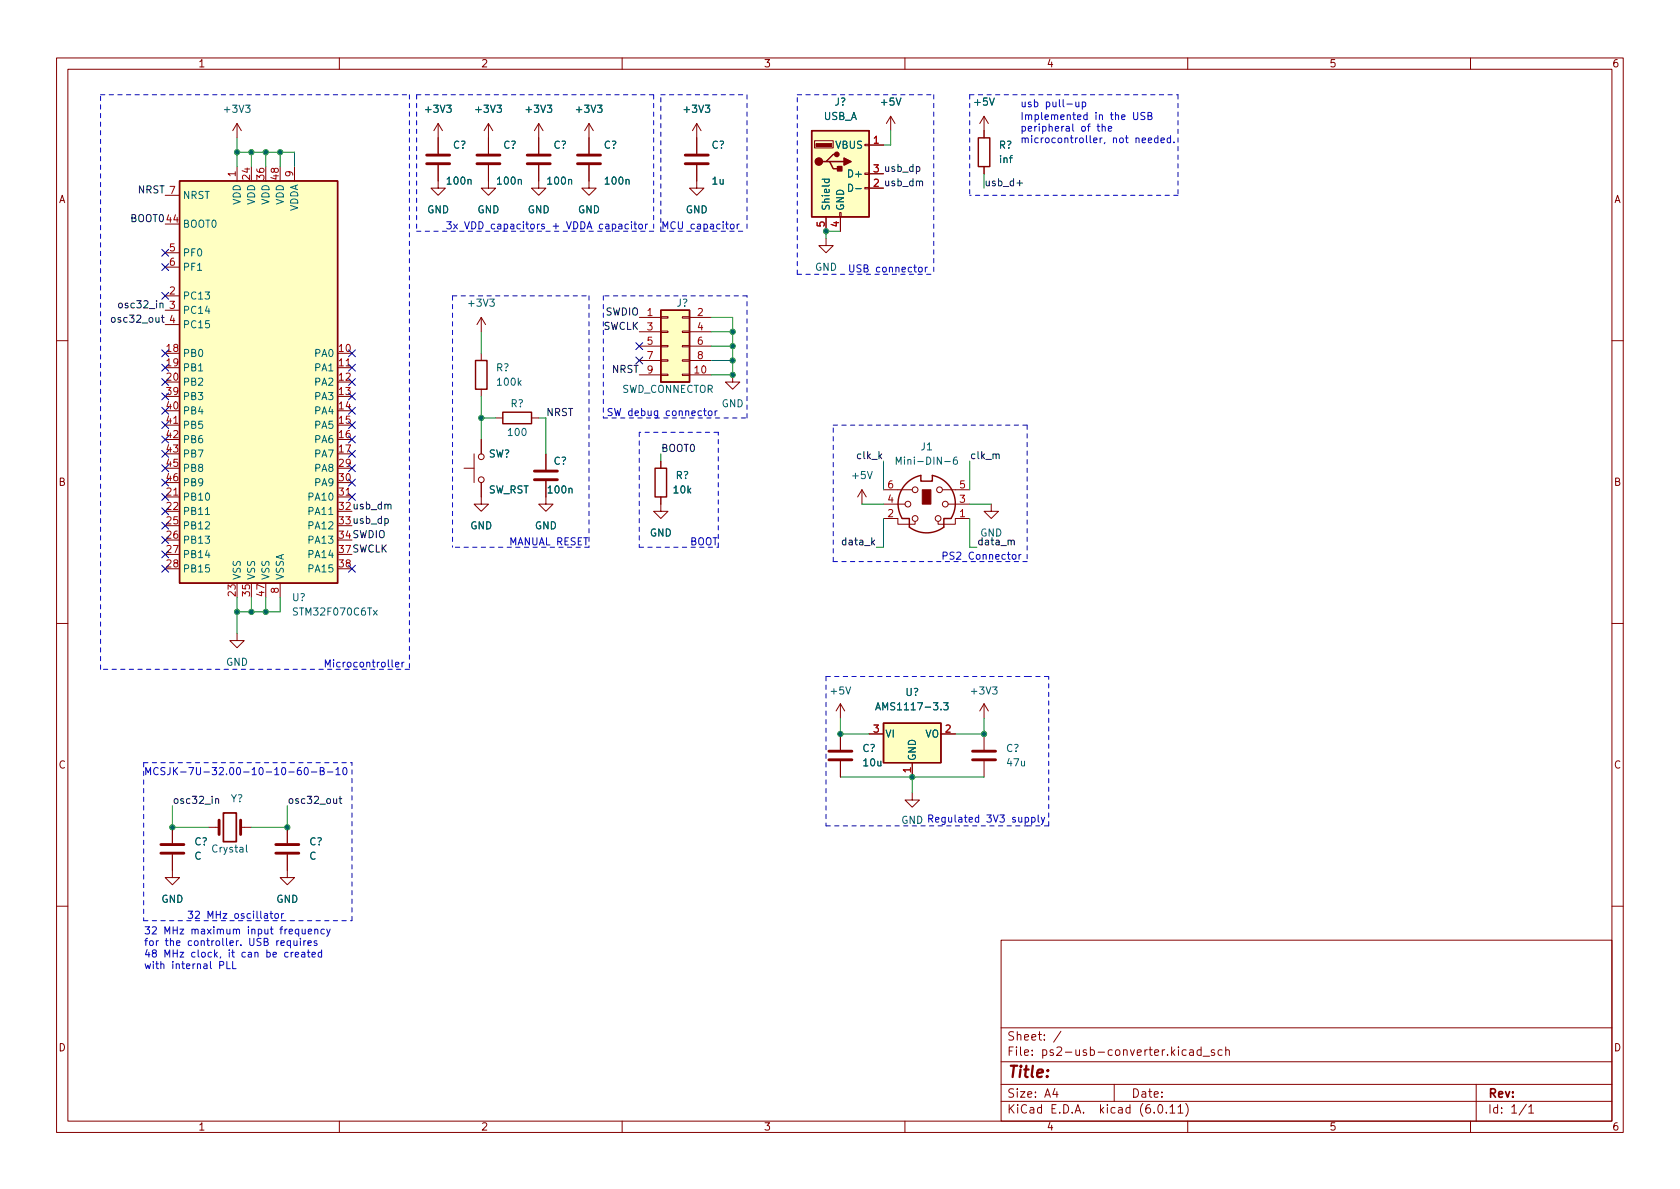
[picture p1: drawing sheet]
<svg xmlns="http://www.w3.org/2000/svg" width="297mm" height="210mm" viewBox="0 0 297 210" stroke-linecap="round" stroke-linejoin="round" font-family="sans-serif">
<g fill="none" stroke="#840000" stroke-width=".18">
<path d="M10 10.2h277v190.1h-277zM12 12.2h273v186.1h-273zM60 10.2v2M110 10.2v2M160 10.2v2M210 10.2v2M260 10.2v2M29.2 39.6h2.5M29.2 34.5h2.5M41.9 21.8v2.6M41.9 29.5v2.5M41.9 21.8l-.8 1.3"/>
<path d="M41.9 21.8l.8 1.3M44.4 29.5v2.5M47 29.5v2.5M49.5 29.5v2.5M52.1 29.5v2.5M77.5 29.2v4.1h1.2l-1.2 1.2-1.3-1.2h1.3M77.5 21.8v5.4M77.5 21.8l-.8 1.3M77.5 21.8l.7 1.3M86.4 29.2v4.1h1.2l-1.2 1.2-1.3-1.2h1.3M86.4 21.8v5.4M86.4 21.8l-.8 1.3"/>
<path d="M86.4 21.8l.7 1.3M95.2 29.2v4.1h1.3l-1.3 1.2-1.2-1.2h1.2M95.2 21.8l-.7 1.3M95.2 21.8v5.4M95.2 21.8l.8 1.3M104.1 29.2v4.1h1.3l-1.3 1.2-1.2-1.2h1.2M104.1 21.8v5.4M104.1 21.8l-.7 1.3M104.1 21.8l.8 1.3M123.2 29.2v4.1h1.3l-1.3 1.2-1.3-1.2h1.3M123.2 21.8v5.4M123.2 21.8l-.8 1.3"/>
<path d="M123.2 21.8l.8 1.3M144 24.9h3.3v1.3h-3.3zM146 38.3v2.6M148.5 37.6h.2v.7h-.2zM148.6 38.3v2.6M152.9 33.1h.8v.3h-.8zM152.9 30.6h.8v.3h-.8zM152.9 25.5h.8v.3h-.8zM153.7 25.6h2.5M153.7 33.3h2.5M153.7 30.7h2.5M157.5 20.6l-.8 1.2"/>
<path d="M157.5 20.6v2.5M157.5 20.6l.7 1.2M174 20.6l-.8 1.2M174 20.6v3.8M174 29.5v1.2M174 20.6l.8 1.2M29.2 52.3h2.5M29.2 54.9h2.5M29.2 57.4h2.5M29.2 44.7h2.5M29.2 47.2h2.5M85.1 56.1v2.6"/>
<path d="M85.1 56.1l-.8 1.3M85.1 56.1l.8 1.3M113 56.1h3.8M113 58.7h3.8M116.8 58.5h1.3v.3h-1.3zM116.8 56h1.3v.3h-1.3zM120.6 58.5h1.3v.3h-1.3zM120.6 56h1.3v.3h-1.3zM121.9 56.1h3.8M121.9 58.7h3.8M146 42.2v1.2h1.3l-1.3 1.3-1.2-1.3h1.2M10 60.2h2"/>
<path d="M29.2 62.5h2.5M29.2 65h2.5M29.2 67.6h2.5M29.2 70.1h2.5M29.2 72.6h2.5M29.2 75.2h2.5M29.2 77.7h2.5M59.7 62.5h2.5M59.7 65h2.5M59.7 67.6h2.5M59.7 70.1h2.5M59.7 72.6h2.5"/>
<path d="M59.7 75.2h2.5M59.7 77.7h2.5M85.1 62.5v1.2M85.1 68.8v1.3M85.1 77.7v2.6M87.6 73.9h1.3M94 73.9h1.2M113 66.3h3.8M113 61.2h3.8M113 63.7h3.8M116.8 66.2h1.3v.2h-1.3zM116.8 63.6h1.3v.3h-1.3z"/>
<path d="M116.8 61.1h1.3v.2h-1.3zM120.6 66.2h1.3v.2h-1.3zM120.6 63.6h1.3v.3h-1.3zM120.6 61.1h1.3v.2h-1.3zM121.9 66.3h3.8M121.9 61.2h3.8M121.9 63.7h3.8M129.5 66.3v1.3h1.3l-1.3 1.2-1.2-1.2h1.2M285 60.2h2M29.2 80.3h2.5M29.2 87.9h2.5M29.2 90.4h2.5"/>
<path d="M29.2 93h2.5M29.2 95.5h2.5M29.2 98h2.5M29.2 82.8h2.5M29.2 85.3h2.5M59.7 80.3h2.5M59.7 87.9h2.5M59.7 82.8h2.5M59.7 85.3h2.5M82 82.8h1.8M83.8 80.3v5M85.1 85.3v3.8h1.3l-1.3 1.3-1.3-1.3h1.3"/>
<path d="M96.5 85.1v4h1.3l-1.3 1.3-1.3-1.3h1.3M96.5 80.3v2.8M116.8 87.9v2.5h1.3l-1.3 1.3-1.2-1.3h1.2M116.8 81.5v1.3M152.4 86.6l-.8 1.3M152.4 86.6v2.5M152.4 86.6l.8 1.3M156.2 91.7h2.5v1h3.1v-.5M156.2 89.1h3.8M156.2 86.6h5.1M166.6 86.6h4.8M167.6 89.1h3.8"/>
<path d="M171.4 91.7h-2.5v1h-3v-.5M175.3 89.1v1.3h1.2l-1.2 1.3-1.3-1.3h1.3M10 110.2h2M29.2 100.6h2.5M41.9 112v1.3h1.3l-1.3 1.2-1.3-1.2h1.3M41.9 103.1v2.6M44.4 103.1v2.6M47 103.1v2.6M49.5 103.1v2.6M59.7 100.6h2.5M285 110.2h2M148.6 124.5v2.5"/>
<path d="M148.6 129.8v2.8M148.6 134.6v2.8M148.6 124.5l-.8 1.2M148.6 124.5l.8 1.2M153.7 129.8h2.5M161.3 134.9v2.5M166.4 129.8h2.5M174 124.5v2.5M174 129.8v2.8M174 134.6v2.8M174 124.5l-.8 1.2M174 124.5l.8 1.2"/>
<path d="M30.5 151.1v4.1h1.2l-1.2 1.3-1.3-1.3h1.3M30.5 146.3v2.8M36.8 146.3h1.9M42.5 146.3h1.9M50.8 151.1v4.1h1.3l-1.3 1.3-1.3-1.3h1.3M50.8 146.3v2.8M161.3 140.2v1.3h1.3l-1.3 1.2-1.3-1.2h1.3M10 160.2h2M177 166.3h108v32h-108zM285 160.2h2M60 198.3v2M110 198.3v2"/>
<path d="M160 198.3v2M177 194.8h108M177 191.8h108M177 187.8h108M177 181.8h108M182.5 186.5v.1M182.5 185.7v.1M184.6 183.8v.1M184.6 183v.1M187.6 182.4l-1.3 1.9M197 191.8v3M209.6 195.1a1.72 1.72 0 0 1 0 2.3"/>
<path d="M210 198.3v2M212.4 185.7l-.5-.1-.3 .3v.4l.2 .3h.6M212.4 185.1v1.5M212.7 186.8h1.2M214.7 185.7l-.3-.1-.3 .2 .1 .3 .5 .1v.4h-.6M216.1 185.7l-.5-.1-.2 .3v.4l.1 .3h.6M216.7 185.8l.2-.2 .4 .1 .1 .9M216.7 185.1v1.5M260 198.3v2M261 191.8v6.5M270.3 195.8l.4-.5v1.5M270.3 196.8h.9"/>
<circle cx="85.1" cy="84.8" r=".51"/>
<circle cx="85.1" cy="80.8" r=".51"/>
<circle cx="160.5" cy="89.1" r=".51"/>
<circle cx="161.8" cy="91.7" r=".51"/>
<circle cx="161.8" cy="86.6" r=".51"/>
<circle cx="165.9" cy="91.7" r=".51"/>
<circle cx="166.1" cy="86.6" r=".51"/>
<circle cx="167.1" cy="89.1" r=".51"/>
</g>
<path d="M31.7 32h28v71.1h-28zM143.5 23.1h10.2v15.2h-10.2zM146 28.6h.7l.6 1.2h1.3M146.7 28.6h2.5M148 27.3h-.7l-1.3 1.3h-.6M173 24.4h2v5.1h-2zM116.8 54.9h5.1v12.7h-5.1zM84.1 63.7h2v5.1h-2zM88.9 72.9h5.1v2h-5.1zM115.8 82.8h2.1v5.1h-2.1zM160.1 85.6l1.1-.9 1.6-.6v1h2v-1a5 5 0 0 1 3.3 7.6h-1.2v1.5a5.1 5.1 0 0 1-6.1 0v-1.5h-1.3a5.1 5.1 0 0 1 .6-6.1zM156.2 127.9h10.2v7h-10.2z" fill="none" stroke="#840000" stroke-width=".25"/>
<g fill="#ffffc2" stroke="#ffffc2" stroke-width=".18">
<path d="M31.7 32h28v71.1h-28z"/>
<path d="M116.8 54.9h5.1v12.7h-5.1z"/>
<path d="M143.5 23.1h10.2v15.2h-10.2z"/>
<path d="M156.2 127.9h10.2v7h-10.2z"/>
</g>
<path d="M30.7 74.9h.7M61.2 64.7h.7M30.7 87.6h.7M61.2 87.6h.7" fill="none" stroke="#a90000" stroke-width=".18"/>
<g fill="none" stroke="#006464" stroke-width=".18">
<path d="M43.4 18.6h.8l-.4 .5 .3 .1v.6l-.1 .1-.6-.1M79 18.6h.8l-.5 .5 .4 .1v.6l-.2 .1-.5-.1M87.9 18.6h.8l-.5 .5 .4 .1v.6l-.2 .1-.5-.1M96.8 18.6h.7l-.4 .5 .4 .1v.6l-.2 .1-.5-.1M105.7 18.6h.7l-.4 .5 .4 .1v.6l-.2 .1-.5-.1M124.7 18.6h.8l-.4 .5 .3 .1v.6l-.2 .1-.5-.1M158.4 17.3l.5 1.3 .4-1.3M175 17.3l.4 1.3 .4-1.3M82.8 31.8l.1-.1 .3 .1 .1 .8M91.6 31.8l.2-.1 .3 .1 .1 .8M100.5 31.8l.2-.1 .3 .1 .1 .8M110.7 31.8l.2-.1 .3 .1v.8"/>
<path d="M145.4 31.7h1.2M145.8 31.7v.4l.2 .2 .6-.1v-.5M151.3 33.4h1M86.6 52.9h.8l-.4 .5 .3 .1v.5l-.2 .2-.5-.2M91.8 67.6l.3 .5M92.1 67.3l-.5 .5M36.3 91h.8M58.1 91h.8M100.6 86.5l.2-.2 .3 .1v.8M153.4 83.4l.4 1.2 .4-1.2M167.1 81.6h.9M169.2 80.8l-.4 .1a.86 .86 0 0 0 0 1.2l.4-.1 .1-.4-.3-.3-.3 .1-.1 .2"/>
<path d="M66 107.9l.7 .9M66.7 107.9l-.7 .9M149.6 121.5l.4 1.2 .4-1.2M166.4 125.4v.1M166.9 124.3h.7l-.4 .5 .4 .1v.5l-.2 .1-.5-.1M175.5 121.5h.8l-.4 .5 .3 .1v.5l-.2 .1-.5-.1M43.6 149.4v1.1l.2 .2"/>
</g>
<g fill="none" stroke="#840000" stroke-width=".51">
<path d="M75.4 29h4.1M75.4 27.4h4.1M84.3 29h4.1M84.3 27.4h4.1M93.2 29h4.1M93.2 27.4h4.1M102.1 29h4.1M102.1 27.4h4.1M121.2 29h4M121.2 27.4h4M94.5 84.8h4.1M94.5 83.3h4.1"/>
<path d="M146.6 134.4h4M146.6 132.8h4M172 134.4h4M172 132.8h4M28.4 150.9h4.1M28.4 149.3h4.1M38.7 145v2.6M42.5 145v2.6M48.8 150.9h4M48.8 149.3h4"/>
</g>
<path d="M39.5 143.8h2.3v5h-2.3z" fill="none" stroke="#840000" stroke-width=".3"/>
<g fill="#840000" stroke="#840000" stroke-width=".25">
<path d="M149.2 27.9l1.3 .7-1.3 .6z"/>
<path d="M148.1 29.5h.7v.7h-.7z"/>
<circle cx="144.8" cy="28.6" r=".63"/>
<circle cx="148" cy="27.3" r=".38"/>
</g>
<g fill="#840000" stroke="#840000" stroke-width=".18">
<path d="M144.3 25.4h2.8v.5h-2.8z"/>
<path d="M163.1 86.6h1.5v2.5h-1.5z"/>
</g>
<g fill="none" stroke="#0f0f0f" stroke-width=".18">
<path d="M162 29.5h.4l.2 .2-.1 .6h-.5M162.6 32.2l.2-.2 .3 .1v.8M179.8 32.4h1M28.3 53.7l.2-.1 .3 .1v.7M28.3 53.6v.8M28.5 56.1h.5M28.7 55.7v1.1l.3 .2M68.1 91.8l.3-.1 .3 .2-.2 .6h-.4M68.6 89.3l.2-.1h.3v.8M154.3 95.9l.3 .5M154.6 95.5l-.5 .5M176.1 80.5l.2-.2h.3l.1 .8"/>
<path d="M178.8 95.7l.2-.2 .3 .1v.8M38.1 141.4l.2-.2 .3 .1 .1 .8M38.1 141.2v.9M59.9 141.2h.5M60.1 140.8v1.1l.3 .2"/>
</g>
<g fill="none" stroke="#0000c2" stroke-width=".18">
<path d="M190.2 18l.1 .8 .3 .1 .2-.1M190.8 18v.9M191.4 18.1l.3-.1 .3 .3-.2 .5h-.4M191.4 18v1.3M192.2 19.9v1.2M96.2 39.7l-.3-.1-.2 .2 .1 .2 .4 .1v.3h-.5M114.5 39.6l-.4 .3M130.3 39.6v.9M130.7 39.6l-.4 .3M188.5 22.4h.5l.1 .8M189.1 22.6l-.5 .1-.1 .2 .1 .3 .5-.1M189.7 21.9v1.1l.2 .2"/>
<path d="M190.5 20.7l.6-.1v-.2l-.4-.1-.2 .2 .1 .6h.5M192.2 20.4l-.4-.1-.2 .2 .1 .6h.5M192.8 24v1.1l.1 .1M193.4 24.8l.6-.1-.1-.2-.4-.1-.1 .2v.6h.5M194.5 24.4v.8M194.9 24.4l-.4 .2M195.4 25.2l-.2 .2M163.6 47.3v.8M164 47.3l-.4 .2M126.4 72.7v.8M126.8 72.7l-.4 .2M180.2 98.1v.8"/>
<path d="M180.5 98.1l-.3 .2M69.3 116.7v1.1l.2 .1M69.9 117.5l.6-.1v-.2l-.4-.1-.2 .2 .1 .6h.5M71.1 117.1v.8M71.4 117.1l-.3 .2M51.1 136.5h.9M53.2 135.7l-.4 .1a.86 .86 0 0 0 0 1.2l.4-.1 .1-.4-.2-.3h-.3l-.2 .3M53.9 135.8l.2-.1a.68 .68 0 0 1 .4 .7 .68 .68 0 0 1-.4 .6l-.2-.1-.1-.4zM55 136.5h1M56.6 136.3h.6l.1-.2-.1-.3-.6-.1v1.3h.5l.2-.1v-.3l-.3-.3M57.9 136.5h1M59.4 136.1l.4-.4v1.3"/>
<path d="M59.4 137h.7M60.8 135.8l.1-.1a.68 .68 0 0 1 .5 .7 .68 .68 0 0 1-.5 .6 .84 .84 0 0 1-.1-1.2zM173 144.6l-.3-.1-.3 .3 .2 .5h.4M173 144.1v1.3M37.2 170v1.1l.2 .2M39 169.2l-.1 .2M41.8 164.5l.2-.2 .3 .1v.8M41.8 166.4v.8M42.2 166.4l-.4 .2M42.6 167.1v.1M48.7 161.6h.3l.2 .2v.4l-.2 .2-.3-.1-.1-.1zM49.8 161.6v.8"/>
<path d="M50.2 161.6l-.4 .2M50.9 168.5l-.3-.1-.3 .2 .2 .6h.4M58.4 164.3l-.4 1.2-.2 .1"/>
</g>
<g fill="none" stroke="#0000c2" stroke-width=".18" stroke-dasharray=".8 .8">
<path d="M17.8 16.8h54.6M72.4 16.8v101.6M73.7 16.8h41.9M73.7 16.8v24.1M115.6 16.8v22.8M116.8 16.8h15.3M132.1 16.8v24.1M141 16.8h24.1M165.1 16.8v31.7M171.4 16.8h36.9M171.4 16.8v17.7M208.3 16.8v17.7"/>
<path d="M115.6 39.6v1.3M208.3 34.5h-36.9M73.7 40.9h41.9M80 52.3h24.1M80 52.3v44.5M104.1 52.3v44.5M106.7 52.3v21.6M116.8 40.9h15.3M116.8 40.9v-24.1M132.1 52.3h-25.4M141 48.5h24.1M141 48.5v-31.7"/>
<path d="M106.7 73.9h25.4M113 76.4v20.4M127 76.4h-14M132.1 73.9v-21.6M147.3 75.2h34.3M181.6 75.2v24.1M104.1 96.8h-24.1M113 96.8h14M127 96.8v-20.4M147.3 99.3v-24.1M147.3 99.3h34.3M17.8 118.4v-101.6"/>
<path d="M72.4 118.4h-54.6M146 119.6h35.6M146 119.6v26.4M181.6 119.6h3.8M25.4 134.9v27.9M25.4 134.9h36.8M146 146h35.6M181.6 146h3.8M185.4 146v-26.4M25.4 162.8h36.8M62.2 162.8v-27.9"/>
</g>
<g fill="none" stroke="#009600" stroke-width=".18">
<path d="M41.9 24.4v5.1M41.9 26.9h10.2v2.6M44.4 26.9v2.6M47 26.9v2.6M49.5 26.9v2.6M157.5 23.1v2.5h-1.3M174 30.7v2.6M85.1 58.7v3.8M125.7 56.1h3.8v10.2h-3.8M125.7 58.7h3.8M148.6 40.9h-2.6v1.3M85.1 73.9h2.5"/>
<path d="M85.1 70.1v7.6M95.2 73.9h1.3v6.4M125.7 63.7h3.8M125.7 61.2h3.8M116.8 80.3v1.2M152.4 89.1h3.8M156.2 81.5v5.1M156.2 91.7v5.1h-1.3M171.4 89.1h3.9M171.4 81.5v5.1M171.4 91.7v5.1h1.3M41.9 105.7v6.3"/>
<path d="M44.4 105.7v2.5M47 105.7v2.5M49.5 105.7v2.5h-7.6M148.6 137.4h25.4M148.6 127v2.8h5.1M161.3 137.4v2.8M174 127v2.8h-5.1M30.5 142.5v3.8h6.3M50.8 142.5v3.8h-6.4"/>
</g>
<g fill="none" stroke="#000084" stroke-width=".18">
<path d="M28.6 51.7l1.2 1.2M28.6 44.1l1.2 1.2M28.6 46.6l1.2 1.2M29.8 51.7l-1.2 1.2M29.8 44.1l-1.2 1.2M29.8 46.6l-1.2 1.2M28.6 79.6l1.2 1.3M28.6 72l1.2 1.2M28.6 69.5l1.2 1.2M28.6 74.6l1.2 1.2M28.6 61.9l1.2 1.2M28.6 64.4l1.2 1.2"/>
<path d="M28.6 66.9l1.2 1.3M28.6 77.1l1.2 1.2M29.8 79.6l-1.2 1.3M29.8 72l-1.2 1.2M29.8 69.5l-1.2 1.2M29.8 74.6l-1.2 1.2M29.8 61.9l-1.2 1.2M29.8 64.4l-1.2 1.2M29.8 66.9l-1.2 1.3M29.8 77.1l-1.2 1.2M61.6 64.4l1.2 1.2M61.6 61.9l1.2 1.2"/>
<path d="M61.6 69.5l1.2 1.2M61.6 79.6l1.2 1.3M61.6 77.1l1.2 1.2M61.6 72l1.2 1.2M61.6 74.6l1.2 1.2M61.6 66.9l1.2 1.3M62.8 64.4l-1.2 1.2M62.8 61.9l-1.2 1.2M62.8 66.9l-1.2 1.3M62.8 69.5l-1.2 1.2M62.8 79.6l-1.2 1.3M62.8 77.1l-1.2 1.2"/>
<path d="M62.8 72l-1.2 1.2M62.8 74.6l-1.2 1.2M112.4 60.6l1.2 1.2M112.4 63.1l1.2 1.3M113.6 60.6l-1.2 1.2M113.6 63.1l-1.2 1.3M28.6 92.3l1.2 1.3M28.6 89.8l1.2 1.2M28.6 84.7l1.2 1.2M28.6 94.9l1.2 1.2M28.6 82.2l1.2 1.2M28.6 87.3l1.2 1.2"/>
<path d="M28.6 100l1.2 1.2M28.6 97.4l1.2 1.2M29.8 94.9l-1.2 1.2M29.8 92.3l-1.2 1.3M29.8 89.8l-1.2 1.2M29.8 84.7l-1.2 1.2M29.8 82.2l-1.2 1.2M29.8 87.3l-1.2 1.2M29.8 100l-1.2 1.2M29.8 97.4l-1.2 1.2M61.6 87.3l1.2 1.2M61.6 100l1.2 1.2"/>
<path d="M61.6 84.7l1.2 1.2M61.6 82.2l1.2 1.2M62.8 87.3l-1.2 1.2M62.8 100l-1.2 1.2M62.8 84.7l-1.2 1.2M62.8 82.2l-1.2 1.2"/>
</g>
<g fill="#009600" stroke="#009600" stroke-width=".18">
<circle cx="41.9" cy="26.9" r=".46"/>
<circle cx="44.4" cy="26.9" r=".46"/>
<circle cx="49.5" cy="26.9" r=".46"/>
<circle cx="47" cy="26.9" r=".46"/>
<circle cx="85.1" cy="73.9" r=".46"/>
<circle cx="146" cy="40.9" r=".46"/>
<circle cx="129.5" cy="58.7" r=".46"/>
<circle cx="129.5" cy="61.2" r=".46"/>
<circle cx="129.5" cy="63.7" r=".46"/>
<circle cx="129.5" cy="66.3" r=".46"/>
<circle cx="174" cy="129.8" r=".46"/>
<circle cx="148.6" cy="129.8" r=".46"/>
<circle cx="161.3" cy="137.4" r=".46"/>
<circle cx="50.8" cy="146.3" r=".46"/>
<circle cx="30.5" cy="146.3" r=".46"/>
<circle cx="44.4" cy="108.2" r=".46"/>
<circle cx="47" cy="108.2" r=".46"/>
<circle cx="41.9" cy="108.2" r=".46"/>
</g>
<text font-size="2.8" fill="#840000" x="178" y="191.2">Title:</text>
<g font-size="2.1" fill="#840000">
<text x="178" y="184.5">Sheet:</text>
<text x="178" y="187.2">File:</text>
<text x="184.4" y="187.2">ps2-usb-converter.kicad_sch</text>
<text x="178" y="197.4">KiCad</text>
<text x="178" y="194.6">Size:</text>
<text x="184.7" y="194.6">A4</text>
<text x="185.7" y="197.4">E.D.A.</text>
<text x="194.6" y="197.4">kicad</text>
<text x="200" y="194.6">Date:</text>
<text x="201.8" y="197.4">(6.0.11)</text>
<text x="263" y="194.6">Rev:</text>
<text x="263" y="197.4">Id:</text>
<text x="267.1" y="197.4">1/1</text>
</g>
<g font-size="1.8" fill="#840000">
<text x="35" y="12.3">1</text>
<text x="85" y="12.3">2</text>
<text x="135" y="12.3">3</text>
<text x="185" y="12.3">4</text>
<text x="235" y="12.3">5</text>
<text x="285" y="12.3">6</text>
<text x="10.4" y="36.3">A</text>
<text x="285.4" y="36.3">A</text>
<text x="10.3" y="86.3">B</text>
<text x="285.3" y="86.3">B</text>
<text x="10.3" y="136.3">C</text>
<text x="285.3" y="136.3">C</text>
<text x="10.3" y="186.3">D</text>
<text x="285.3" y="186.3">D</text>
<text x="35" y="200.3">1</text>
<text x="85" y="200.3">2</text>
<text x="135" y="200.3">3</text>
<text x="185" y="200.3">4</text>
<text x="235" y="200.3">5</text>
<text x="285" y="200.3">6</text>
</g>
<g font-size="1.8" fill="#006464">
<text x="39.3" y="20.3">+3V3</text>
<text x="74.9" y="20.3">+3V3</text>
<text x="83.7" y="20.3">+3V3</text>
<text x="92.6" y="20.3">+3V3</text>
<text x="101.5" y="20.3">+3V3</text>
<text x="120.6" y="20.3">+3V3</text>
<text x="145.6" y="21.6">USB_A</text>
<text x="147.5" y="19.1">J?</text>
<text x="155.5" y="19.1">+5V</text>
<text x="172" y="19.1">+5V</text>
<text x="80" y="26.7">C?</text>
<text x="88.9" y="26.7">C?</text>
<text x="97.8" y="26.7">C?</text>
<text x="106.7" y="26.7">C?</text>
<text x="125.7" y="26.7">C?</text>
<text x="147.6" y="26.7">VBUS</text>
<text x="176.5" y="26.7">R?</text>
<text x="176.5" y="29.2">inf</text>
<text x="32.3" y="35.6">NRST</text>
<text x="78.7" y="33">100n</text>
<text x="87.6" y="33">100n</text>
<text x="96.5" y="33">100n</text>
<text x="106.7" y="33">100n</text>
<text x="125.7" y="33">1u</text>
<text x="149.7" y="34.3">D-</text>
<text x="149.7" y="31.8">D+</text>
<text x="32.3" y="40.6">BOOT0</text>
<text x="42.9" y="36.3" transform="rotate(-90 42.9 36.3)">VDD</text>
<text x="45.5" y="36.3" transform="rotate(-90 45.5 36.3)">VDD</text>
<text x="48" y="36.3" transform="rotate(-90 48 36.3)">VDD</text>
<text x="50.6" y="36.3" transform="rotate(-90 50.6 36.3)">VDD</text>
<text x="53.1" y="37.4" transform="rotate(-90 53.1 37.4)">VDDA</text>
<text x="75.5" y="38.1">GND</text>
<text x="84.3" y="38.1">GND</text>
<text x="93.2" y="38.1">GND</text>
<text x="102.1" y="38.1">GND</text>
<text x="121.2" y="38.1">GND</text>
<text x="147.1" y="37.3" transform="rotate(-90 147.1 37.3)">Shield</text>
<text x="149.6" y="37.3" transform="rotate(-90 149.6 37.3)">GND</text>
<text x="32.3" y="45.7">PF0</text>
<text x="32.3" y="53.3">PC13</text>
<text x="32.3" y="48.3">PF1</text>
<text x="144" y="48.3">GND</text>
<text x="32.3" y="55.9">PC14</text>
<text x="32.3" y="58.4">PC15</text>
<text x="82.5" y="54.6">+3V3</text>
<text x="119.5" y="54.6">J?</text>
<text x="32.3" y="63.5">PB0</text>
<text x="55.5" y="63.5">PA0</text>
<text x="32.3" y="66">PB1</text>
<text x="32.3" y="68.6">PB2</text>
<text x="32.3" y="71.1">PB3</text>
<text x="55.5" y="66">PA1</text>
<text x="55.5" y="68.6">PA2</text>
<text x="55.5" y="71.1">PA3</text>
<text x="87.6" y="66">R?</text>
<text x="87.6" y="68.6">100k</text>
<text x="110" y="69.9">SWD_CONNECTOR</text>
<text x="32.3" y="73.7">PB4</text>
<text x="32.3" y="76.2">PB5</text>
<text x="55.5" y="73.7">PA4</text>
<text x="55.5" y="76.2">PA5</text>
<text x="89.5" y="77.5">100</text>
<text x="90.2" y="72.4">R?</text>
<text x="127.5" y="72.4">GND</text>
<text x="32.3" y="78.7">PB6</text>
<text x="32.3" y="81.3">PB7</text>
<text x="32.3" y="83.8">PB8</text>
<text x="55.5" y="78.7">PA6</text>
<text x="55.5" y="81.3">PA7</text>
<text x="55.5" y="83.8">PA8</text>
<text x="86.4" y="81.3">SW?</text>
<text x="97.8" y="82.6">C?</text>
<text x="158.1" y="82.6">Mini-DIN-6</text>
<text x="162.7" y="80">J1</text>
<text x="32.3" y="88.9">PB10</text>
<text x="32.3" y="86.4">PB9</text>
<text x="54.3" y="88.9">PA10</text>
<text x="55.5" y="86.4">PA9</text>
<text x="86.4" y="87.6">SW_RST</text>
<text x="96.6" y="87.6">100n</text>
<text x="118.9" y="87.6">10k</text>
<text x="119.4" y="85.1">R?</text>
<text x="150.4" y="85.1">+5V</text>
<text x="32.3" y="91.4">PB11</text>
<text x="32.3" y="94">PB12</text>
<text x="54.3" y="91.4">PA11</text>
<text x="54.3" y="94">PA12</text>
<text x="83.1" y="94">GND</text>
<text x="94.5" y="94">GND</text>
<text x="114.8" y="95.3">GND</text>
<text x="32.3" y="96.5">PB13</text>
<text x="32.3" y="99.1">PB14</text>
<text x="32.3" y="101.6">PB15</text>
<text x="54.3" y="96.5">PA13</text>
<text x="54.3" y="99.1">PA14</text>
<text x="54.3" y="101.6">PA15</text>
<text x="42.9" y="102.6" transform="rotate(-90 42.9 102.6)">VSS</text>
<text x="45.5" y="102.6" transform="rotate(-90 45.5 102.6)">VSS</text>
<text x="48" y="102.6" transform="rotate(-90 48 102.6)">VSS</text>
<text x="50.6" y="102.6" transform="rotate(-90 50.6 102.6)">VSSA</text>
<text x="51.6" y="106.7">U?</text>
<text x="51.6" y="109.2">STM32F070C6Tx</text>
<text x="39.9" y="118.1">GND</text>
<text x="146.6" y="123.2">+5V</text>
<text x="154.6" y="126">AMS1117-3.3</text>
<text x="160" y="123.4">U?</text>
<text x="171.4" y="123.2">+3V3</text>
<text x="156.5" y="130.8">VI</text>
<text x="163.5" y="130.8">VO</text>
<text x="152.4" y="133.4">C?</text>
<text x="152.4" y="135.9">10u</text>
<text x="162.3" y="134.6" transform="rotate(-90 162.3 134.6)">GND</text>
<text x="177.8" y="133.4">C?</text>
<text x="177.8" y="135.9">47u</text>
<text x="40.7" y="142.2">Y?</text>
<text x="34.3" y="149.9">C?</text>
<text x="54.6" y="149.9">C?</text>
<text x="159.3" y="146.1">GND</text>
<text x="34.3" y="152.4">C</text>
<text x="37.3" y="151.1">Crystal</text>
<text x="54.6" y="152.4">C</text>
<text x="28.5" y="160">GND</text>
<text x="48.8" y="160">GND</text>
</g>
<g font-size="1.8" fill="#0000c2">
<text x="180.3" y="21.2">Implemented</text>
<text x="180.3" y="23.3">peripheral</text>
<text x="180.3" y="18.9">usb</text>
<text x="184.8" y="18.9">pull-up</text>
<text x="191.1" y="23.3">of</text>
<text x="193.6" y="21.2">in</text>
<text x="194.1" y="23.3">the</text>
<text x="196.4" y="21.2">the</text>
<text x="200.5" y="21.2">USB</text>
<text x="180.3" y="25.3">microcontroller,</text>
<text x="196.6" y="25.3">not</text>
<text x="200.8" y="25.3">needed.</text>
<text x="78.7" y="40.5">3x</text>
<text x="82.1" y="40.5">VDD capacitors</text>
<text x="97.9" y="40.5">+</text>
<text x="100.6" y="40.5">VDDA capacitor</text>
<text x="116.8" y="40.5">MCU capacitor</text>
<text x="149.9" y="48.2">USB</text>
<text x="154.8" y="48.2">connector</text>
<text x="107.2" y="73.6">SW debug</text>
<text x="117.8" y="73.6">connector</text>
<text x="90" y="96.4">MANUAL RESET</text>
<text x="121.9" y="96.4">BOOT</text>
<text x="166.4" y="99">PS2</text>
<text x="171.2" y="99">Connector</text>
<text x="57.1" y="118">Microcontroller</text>
<text x="25.4" y="137.1">MCSJK-7U-32.00-10-10-60-B-10</text>
<text x="163.8" y="145.4">Regulated</text>
<text x="174.4" y="145.4">3V3</text>
<text x="179" y="145.4">supply</text>
<text x="25.4" y="165.2">32</text>
<text x="25.4" y="167.3">for</text>
<text x="28.9" y="165.2">MHz</text>
<text x="29.2" y="167.3">the</text>
<text x="33" y="162.5">32</text>
<text x="33.3" y="167.3">controller.</text>
<text x="33.9" y="165.2">maximum</text>
<text x="36.6" y="162.5">MHz</text>
<text x="41.5" y="162.5">oscillator</text>
<text x="44" y="165.2">input</text>
<text x="44.2" y="167.3">USB</text>
<text x="49.2" y="167.3">requires</text>
<text x="49.9" y="165.2">frequency</text>
<text x="25.4" y="169.3">48</text>
<text x="25.4" y="171.3">with</text>
<text x="28.9" y="169.3">MHz</text>
<text x="30.3" y="171.3">internal</text>
<text x="33.9" y="169.3">clock,</text>
<text x="38.8" y="171.3">PLL</text>
<text x="40.6" y="169.3">it</text>
<text x="43.1" y="169.3">can</text>
<text x="47.6" y="169.3">be</text>
<text x="50.9" y="169.3">created</text>
</g>
<g font-size="1.8" fill="#a90000">
<text x="154.3" y="25.4">1</text>
<text x="41.7" y="31.4" transform="rotate(-90 41.7 31.4)">1</text>
<text x="44.2" y="32" transform="rotate(-90 44.2 32)">24</text>
<text x="46.7" y="32" transform="rotate(-90 46.7 32)">36</text>
<text x="49.3" y="32" transform="rotate(-90 49.3 32)">48</text>
<text x="51.8" y="31.4" transform="rotate(-90 51.8 31.4)">9</text>
<text x="154.3" y="33">2</text>
<text x="154.3" y="30.5">3</text>
<text x="145.8" y="40.3" transform="rotate(-90 145.8 40.3)">5</text>
<text x="148.3" y="40.3" transform="rotate(-90 148.3 40.3)">4</text>
<text x="29.8" y="44.4">5</text>
<text x="29.8" y="47">6</text>
<text x="29.8" y="52.1">2</text>
<text x="29.8" y="54.6">3</text>
<text x="29.8" y="57.1">4</text>
<text x="114.3" y="55.9">1</text>
<text x="114.3" y="58.4">3</text>
<text x="123.1" y="55.9">2</text>
<text x="123.1" y="58.4">4</text>
<text x="29.2" y="62.2">18</text>
<text x="29.2" y="64.8">19</text>
<text x="59.7" y="62.2">10</text>
<text x="59.7" y="64.8">11</text>
<text x="114.3" y="61">5</text>
<text x="114.3" y="63.5">7</text>
<text x="123.1" y="61">6</text>
<text x="123.1" y="63.5">8</text>
<text x="29.2" y="67.3">20</text>
<text x="29.2" y="69.8">39</text>
<text x="59.7" y="67.3">12</text>
<text x="59.7" y="69.8">13</text>
<text x="114.3" y="66">9</text>
<text x="122.5" y="66">10</text>
<text x="29.2" y="72.4">40</text>
<text x="29.2" y="74.9">41</text>
<text x="29.2" y="77.5">42</text>
<text x="59.7" y="72.4">14</text>
<text x="59.7" y="74.9">15</text>
<text x="59.7" y="77.5">16</text>
<text x="29.2" y="80">43</text>
<text x="29.2" y="82.5">45</text>
<text x="59.7" y="80">17</text>
<text x="59.7" y="82.5">29</text>
<text x="29.2" y="87.6">21</text>
<text x="29.2" y="85.1">46</text>
<text x="59.7" y="85.1">30</text>
<text x="59.7" y="87.6">31</text>
<text x="156.8" y="88.9">4</text>
<text x="156.8" y="86.4">6</text>
<text x="169.5" y="88.9">3</text>
<text x="169.5" y="86.4">5</text>
<text x="29.2" y="90.2">22</text>
<text x="29.2" y="92.7">25</text>
<text x="29.2" y="95.2">26</text>
<text x="156.8" y="91.4">2</text>
<text x="169.5" y="91.4">1</text>
<text x="29.2" y="97.8">27</text>
<text x="29.2" y="100.3">28</text>
<text x="59.7" y="100.3">38</text>
<text x="41.7" y="105.7" transform="rotate(-90 41.7 105.7)">23</text>
<text x="44.2" y="105.7" transform="rotate(-90 44.2 105.7)">35</text>
<text x="46.7" y="105.7" transform="rotate(-90 46.7 105.7)">47</text>
<text x="49.3" y="105.1" transform="rotate(-90 49.3 105.1)">8</text>
<text x="154.3" y="129.5">3</text>
<text x="167" y="129.5">2</text>
<text x="161" y="136.8" transform="rotate(-90 161 136.8)">1</text>
</g>
<g font-size="1.8" fill="#0f0f0f">
<text x="24.3" y="34.2">NRST 7</text>
<text x="154.3" y="33">2 usb_dm</text>
<text x="154.3" y="30.5">3 usb_dp</text>
<text x="174" y="32.9">usb_d+</text>
<text x="22.9" y="39.3">BOOT044</text>
<text x="19.4" y="57">osc32_out</text>
<text x="20.7" y="54.5">osc32_in</text>
<text x="106.6" y="58.3">SWCLK</text>
<text x="107" y="55.8">SWDIO</text>
<text x="108.1" y="65.9">NRST</text>
<text x="96.5" y="73.6">NRST</text>
<text x="116.8" y="79.9">BOOT0</text>
<text x="151.3" y="81.2">clk_k</text>
<text x="171.4" y="81.2">clk_m</text>
<text x="59.7" y="90.2">32 usb_dm</text>
<text x="59.7" y="92.7">33 usb_dp</text>
<text x="59.7" y="95.2">34 SWDIO</text>
<text x="173.2" y="95.3">GND</text>
<text x="59.7" y="97.8">37 SWCLK</text>
<text x="148.6" y="96.4">data_k</text>
<text x="172.7" y="96.4">data_m</text>
<text x="30.5" y="142.1">osc32_in</text>
<text x="50.8" y="142.1">osc32_out</text>
</g>
</svg>
